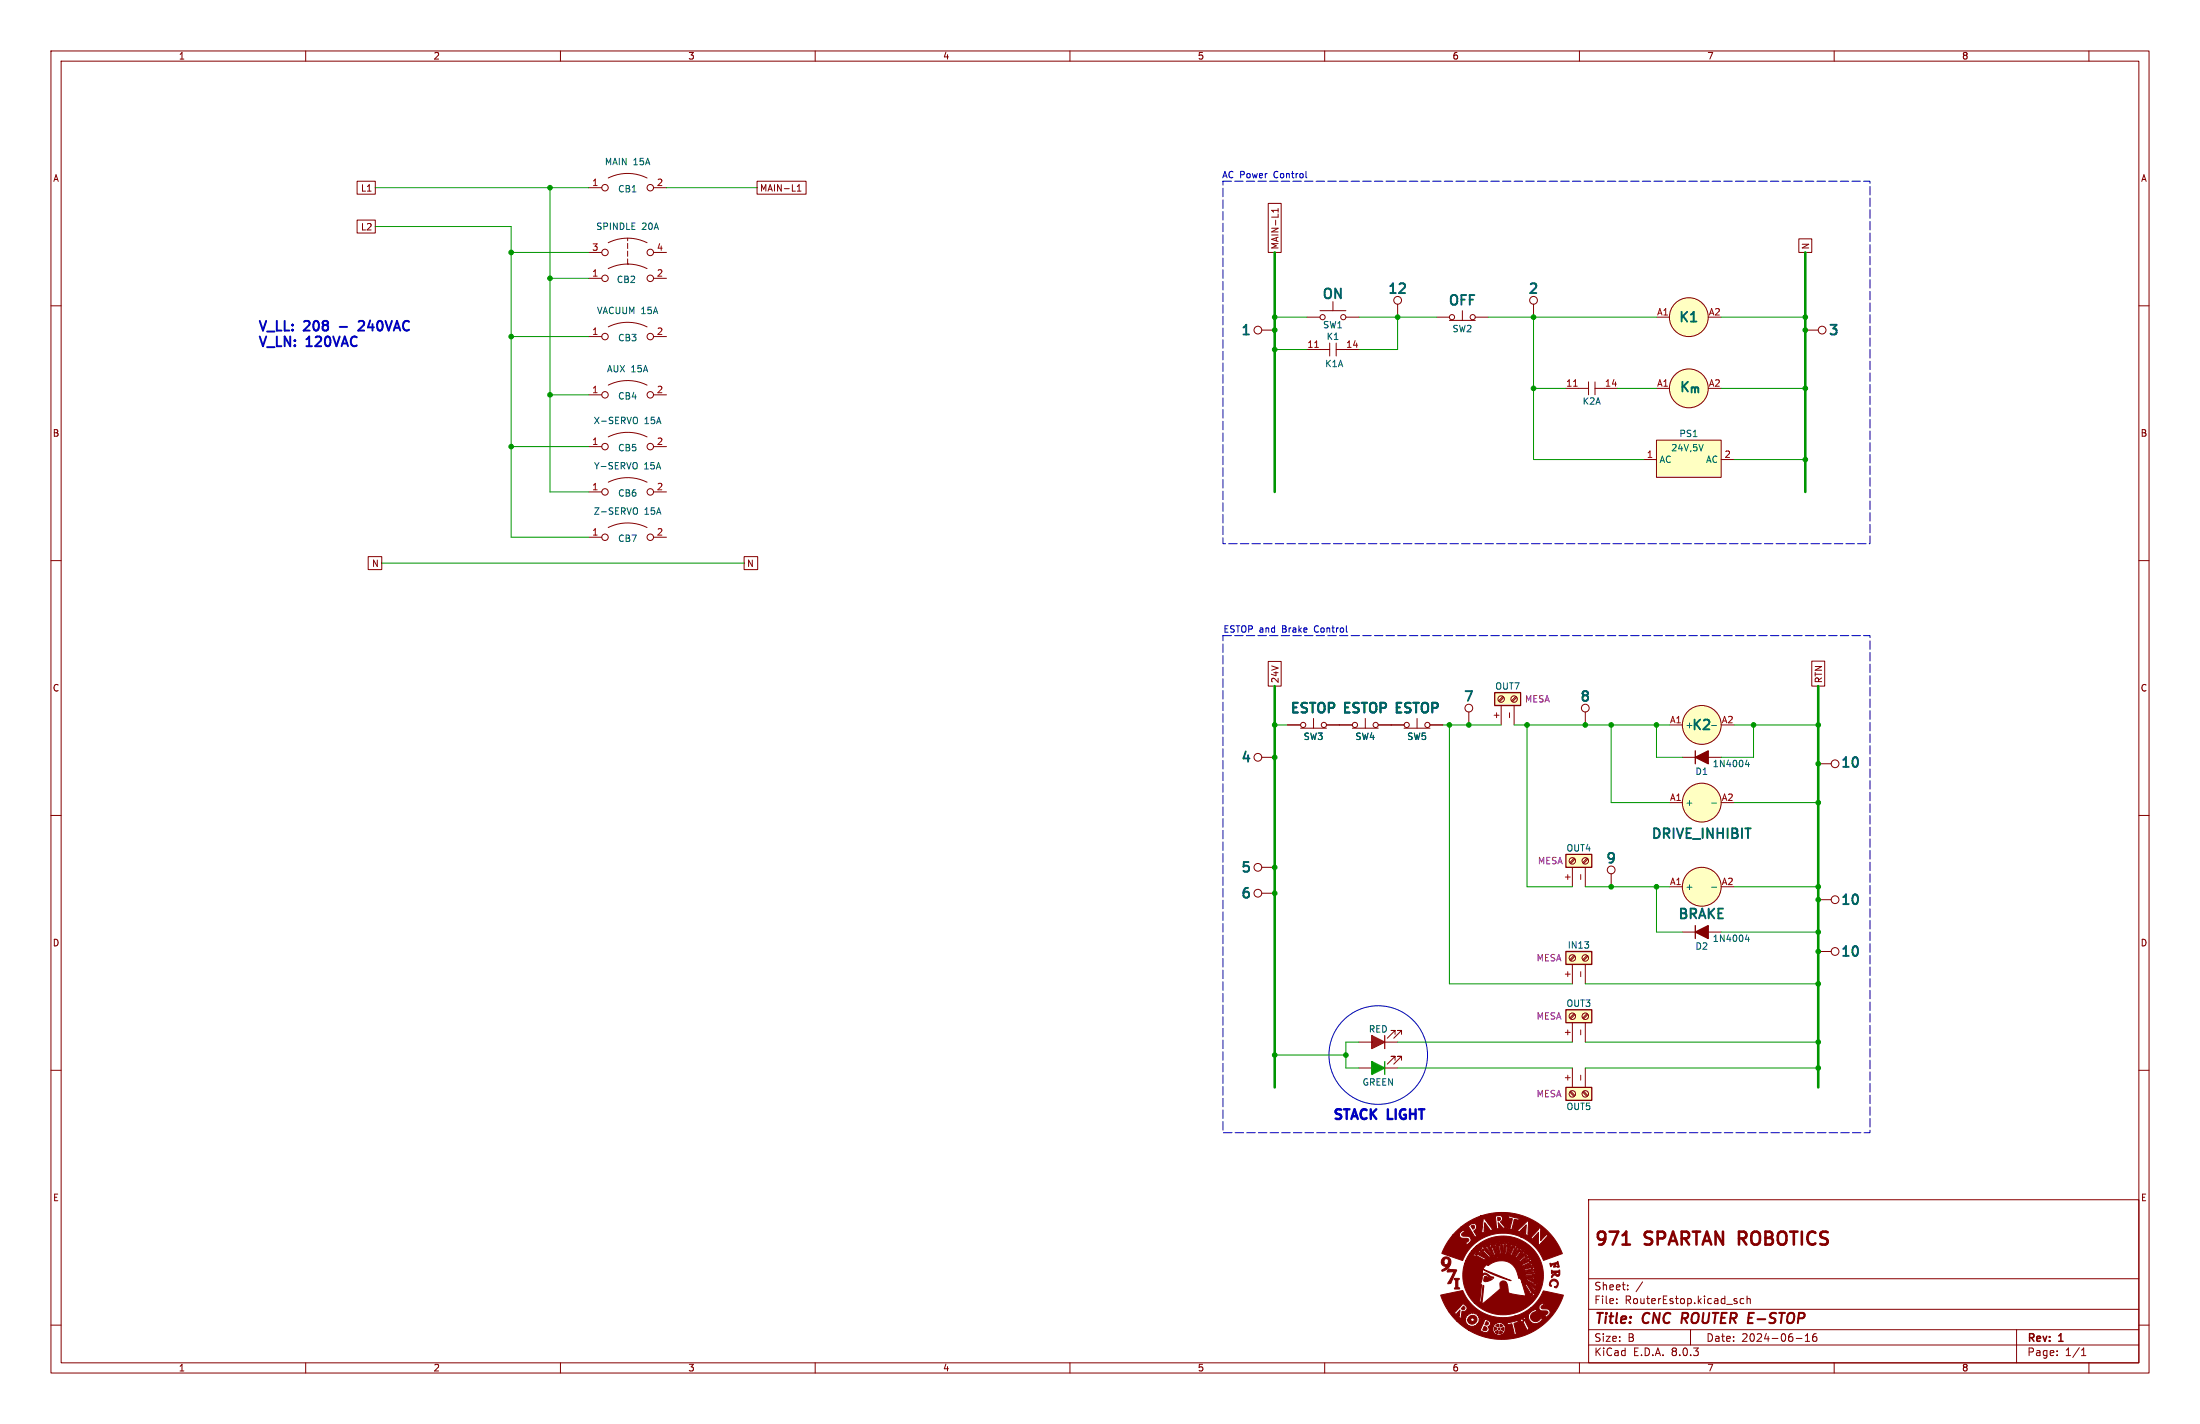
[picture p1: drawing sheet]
<svg xmlns="http://www.w3.org/2000/svg" width="432mm" height="279mm" viewBox="0 0 432 279" stroke-linecap="round" stroke-linejoin="round" font-family="sans-serif">
<g fill="none" stroke="#840000" stroke-width=".2">
<path d="M10 10h411.8v259.4h-411.8zM12 12h407.8v255.4h-407.8zM60 10v2M110 10v2M160 10v2M210 10v2M260 10v2M310 10v2M360 10v2M410 10v2M10 60h2M115.6 54.6h2.5"/>
<path d="M115.6 49.5h2.5M119.4 52.7a8.5 8.5 0 0 1 7.6 0M119.4 47.6a8.5 8.5 0 0 1 7.6 0M123.2 51.8h.1M123.2 46.7v.5M123.2 47.8v1M123.2 49.3v1M123.2 50.8v1M128.3 54.6h2.5M128.3 49.5h2.5M419.8 60h2M115.6 77.5h2.5"/>
<path d="M119.4 75.6a8.5 8.5 0 0 1 7.6 0M128.3 77.5h2.5M281.9 62.2h2.6M284.5 62.9h5.1M287 61v1.9M289.6 62.2h2.5M10 110h2M419.8 110h2M10 160h2M330.2 148.6h7.6M419.8 160h2M247.6 170.2h2.6"/>
<path d="M247.6 175.3h2.6M10 210h2M419.8 210h2M311.8 235.4h108v32h-108zM10 260h2M311.8 256.9h108M311.8 250.9h108M317.3 255.6v.2M317.3 254.9v.1M319.5 252.9v.2M319.5 252.2v.1M322.4 251.5l-1.3 1.9"/>
<path d="M340.9 255.4v.3M342.3 254.9l-.5-.1-.3 .3 .2 .6h.6M342.9 254.9l.2-.1 .4 .1v.9M342.9 254.3v1.5M419.8 260h2M60 267.4v2M110 267.4v2M160 267.4v2M210 267.4v2M260 267.4v2M310 267.4v2M311.8 263.9h108"/>
<path d="M311.8 260.9h108M331.8 260.9v3M352.5 262.6h1.2M354.3 263.2h.9M354.3 262.1l.5-.4v1.5M356.5 261.7a.59 .59 0 0 0-.7 .6v.6l.1 .2 .4 .1 .2-.2 .1-.5-.1-.2h-.5l-.2 .2M360 267.4v2M395.8 260.9v6.5M403.8 265.8v.2M403.8 265.1v.1M408.5 266h.9M408.5 264.9l.5-.4v1.5"/>
<path d="M410 267.4v2"/>
<circle cx="118.7" cy="49.5" r=".63"/>
<circle cx="118.7" cy="54.6" r=".63"/>
<circle cx="127.6" cy="54.6" r=".63"/>
<circle cx="127.6" cy="49.5" r=".63"/>
<circle cx="118.7" cy="77.5" r=".63"/>
<circle cx="127.6" cy="77.5" r=".63"/>
<circle cx="285" cy="62.2" r=".51"/>
<circle cx="289.1" cy="62.2" r=".51"/>
<circle cx="246.9" cy="170.2" r=".76"/>
<circle cx="246.9" cy="175.3" r=".76"/>
</g>
<path d="M330.3 257.6l-.3 2" fill="none" stroke="#840000" stroke-width=".4"/>
<path d="M318.5 244.2h1.4" fill="none" stroke="#840000" stroke-width=".51"/>
<g fill="#840000" stroke="#840000" stroke-width=".2">
<path d="M282.8 254.1l4.3-.9a8.5 8.5 0 0 0 10 5.1h2.9l.1 .6 .4 .7h.3a1.43 1.43 0 0 0 1.9-.8l-.2-.3-.4 .5a.98 .98 0 0 1-1.6-.3 .98 .98 0 0 1 1-1.3l.1 .1 .2-.1-.1-.1a.43 .43 0 0 0-.4-.4 .43 .43 0 0 0-.4 .3l-.8 .6-.1 .5h-2.9h.1a8.5 8.5 0 0 0 3.3-1.8h1.5l.3 .6 .9 .1a.42 .42 0 0 1 .6 .2 .42 .42 0 0 1-.5 .5l-.2 .1 .4 .5 .2-.3a.73 .73 0 0 0 .4-1.1l-.4-.3h-1.1a.39 .39 0 0 1 0-.5 .39 .39 0 0 1 .5-.2l-.4-.5-.5 .5-.2 .4h-1.5a13.2 13.2 0 0 0 2.5-3.2l3.8 .8a12.7 12.7 0 0 1-18.6 6.9h2.1l1.4 .5 .3-.1 .3-.7h.6l.1 .1-.1 .1 .2 .3-.1 .1h.1l.1 .3h.1v.2l.1-.1 .1 .2 .1-.1v.2l.1-.1 .3 .2 .1-.1 .3 .1 .1-.1h.1v-.1l.2 .1v-.2l.1 .1v-.2l.2 .1v-.2h.2l-.1-.1 .3-.2-.1-.1 .1-.1v-.3l.1-.1-.1-.1h.1l-.2-.2 .1-.2-.1-.1-.1-.3-.2 .1 .1-.2h-.3l-.1-.2-.1 .1-.1-.2h1.2l.2 .6 .7-.3 .4 1.6a.22 .22 0 0 1 .1 .3 .22 .22 0 0 1-.2 .1l.2 .2 .6-.2 .1-.2a.4 .4 0 0 1-.5-.5l-.1-.7a.41 .41 0 0 1-.1-.6 .41 .41 0 0 1 .6-.1h.2l-.1-.5h.5l.5 .3 .7 1.3a.21 .21 0 0 0 .2 .3 .21 .21 0 0 0 .2-.3l-.3-.8a1.17 1.17 0 0 1-.2-1.3h-.1a.22 .22 0 0 0-.3-.2 .22 .22 0 0 0-.1 .4l-.3 .1v-.4l-.3 .6-.6-.1-.1 .1-1.6 .4h-2.3v.1l-.1-.1v.2l-.4 .1-.1 .3-.1-.1-.2 .7h-.6v-.2l-.3-.2a.69 .69 0 0 0 .5-.8 .69 .69 0 0 0-.7-.6l-.5-.1 .1 .3-.2 .5-.6 1.3-.2-.1-.1 .2h-2.1l-2.2-1.8 1.7 .1 .1 .3-.2 .2h.4v.4l.2-.1 .4 .1v.2l.4-.2 .2 .2 .1-.2 .2-.1 .3 .1a.36 .36 0 0 1 .4-.5l-.1-.2 .4-.3a.28 .28 0 0 1-.2-.2 .28 .28 0 0 1 .2-.3 .28 .28 0 0 1-.3-.2 .28 .28 0 0 1 .2-.3 .31 .31 0 0 1-.4-.1 .31 .31 0 0 1-.1-.4h-.1a.28 .28 0 0 1-.3 .1 .28 .28 0 0 1-.1-.3 .35 .35 0 0 1-.4 .2 .35 .35 0 0 1-.3-.2 .3 .3 0 0 1-.2 .3 .3 .3 0 0 1-.3-.1v.2l-.2 .2h-.3a.31 .31 0 0 1 .1 .4 .31 .31 0 0 1-.4 .1 .3 .3 0 0 1 .3 .3 .3 .3 0 0 1-.3 .3h-1.4l-1.6-1.8h.9l.6 .6v-.3l.7-.7-.2 1.2a.47 .47 0 0 0 .4 .6h.1l-.1-.3 .1-.8a.3 .3 0 0 1 0-.4 .3 .3 0 0 1 .5 0h.1a.71 .71 0 0 0 .4-.8 .71 .71 0 0 0-.5-.6l-.4-.2v.2l-1.4 1.6-1.2-.1a11.3 11.3 0 0 1-1.6-3.3z"/>
<path d="M289.3 244.9l.4-.3h1.8l1.3 1.8 .2-.1 3.6 .1 .8-1.5a.41 .41 0 0 0 .3-.3 .41 .41 0 0 0-.1-.4l-.1 .3h-.2v-.3l-.3 .3v.5l-.6 1.3h-3.4l-1.1-2h.4l.4 .5 .6 1.5h2.8l.8-2-.1-.3a.16 .16 0 0 1 0 .2 .16 .16 0 0 1-.2 0 .16 .16 0 0 1 0-.2l-.7 2.2h-2.4l-.5-1.3 .1-.6-.3-.3h.4l.2 .4 .5 1.8 .2-.1-.4-1.9h.3l.2 .5 .2 1.4 1.2 .1 .3-1.5 .2-.4-.1-.5-.1 .3-.2-.1 .1-.3a.53 .53 0 0 0-.2 .9l-.2 1.5h-.8l-.2-1.6 .2-.5a.77 .77 0 0 1 .3 1v.8a.16 .16 0 0 0 0 .3 .16 .16 0 0 0 .2 0 .16 .16 0 0 0 0-.3l.1-2a.17 .17 0 0 1-.2 .2 .17 .17 0 0 1-.1-.3l-.1 .3h-.2l-.3-.4 .1 .3-.2 .1-.2-.2v.4h-.3l-.2-.4v.3l-.2-.2-.5 .1-.1 .3h-.1l-.1-.3-.2 .3h-.5a.18 .18 0 0 1 0 .3 .18 .18 0 0 1-.2 0 .18 .18 0 0 1-.1-.2v.2h-1.8a7.8 7.8 0 0 1 10.7-.1 7.8 7.8 0 0 1 .7 10.7 8.1 8.1 0 0 1-11.7 .4l1 .1 .3-.3 .4-3.2 .1 .1-.3 3.6 3.2-2.7a.76 .76 0 0 0 .3-1.1 .74 .74 0 0 1 .7-.8 .74 .74 0 0 1 .8 .8v.2a1.8 1.8 0 0 0 .3 1.4l3.3 .6-.7-2.3h.5l1 1.7 .1 .6 .4 .3v-.4h.2l.1 .3a.55 .55 0 0 0 .1-.6 .55 .55 0 0 0-.6-.3l-1-1.7-.8 .1-.1-.5h.6l.4 .2 1.5 1.6h.2l-.2-.2 .1-.1 .2 .1v-.2l-.6-.3-1.3-1.3h-.2l.2 .1-.1 .2-.8-.1-.2-.5h.9l.6 .4a2.36 2.36 0 0 1 1.3 .9l.4-.1-.3-.1 .1-.2 .3 .1-.3-.4h-.5l-1.5-.8-.1 .2h-.9v-.2h-.4l-.1-.2a3.5 3.5 0 0 0-2.2-3 3.5 3.5 0 0 0-3.7 .7l-.4-.2-.7 .9 5.6 2.3-3.2-1.1-2.4-1.2v1a1.03 1.03 0 0 1 1.5 .4l.7 .2v.2l-.6-.1-1.1-.7-.5 .2-.1 .7-.3 1.1 .2 .1-.4 3.5h-1a7.6 7.6 0 0 1-2-7.6l4.6 .1a4 4 0 0 1 5.2 .1 4.8 4.8 0 0 1 1.1 2.4l-.1-.6h.4l.1 .4 .1-.1a.35 .35 0 0 0-.1-.4 .35 .35 0 0 0-.5 0 .43 .43 0 0 1 0-.7h.2l.1 .3h.1a.36 .36 0 0 0-.1-.5 .36 .36 0 0 0-.5 .2l-.2-.3a.25 .25 0 0 1 0-.5 .25 .25 0 0 1 .3 .3h.2l-.2-.5-.6 .2-.1-.1a.31 .31 0 0 1-.3-.3 .31 .31 0 0 1 .3-.3l.2 .2h.2l-.4-.4-.4 .4-.2-.2a.34 .34 0 0 1-.4-.2 .34 .34 0 0 1 .1-.4l.5 .2a.42 .42 0 0 0-.6-.4 .36 .36 0 0 1-.1 .4 .36 .36 0 0 1-.5 0 .3 .3 0 0 1-.3-.2 .3 .3 0 0 1 0-.3h.5l-.7-.2v.5h-.9a.18 .18 0 0 1-.1-.3 .18 .18 0 0 1 .3-.1h.2l-.3-.1a.28 .28 0 0 0-.4 .1 .28 .28 0 0 0 .1 .4l-1 .2-.1-.3 .5-.2h-.3a.25 .25 0 0 0-.3 .2 .25 .25 0 0 0 .1 .3l-.5 .3a.28 .28 0 0 1-.2 .1 .28 .28 0 0 1-.3-.2l.4-.3-.3 .1a.28 .28 0 0 0-.2 .3 .28 .28 0 0 0 .2 .2l-.2 .2h-4.6l.3-.6h3.8a.37 .37 0 0 0 .5 .4l-.3-.4 .5-.3a.23 .23 0 0 1 .4-.1 .23 .23 0 0 1 0 .3l-.3 .2 .3-.1a.3 .3 0 0 0 .3-.2 .3 .3 0 0 0-.2-.3l.6-.2a.29 .29 0 0 1 .4-.1 .29 .29 0 0 1 .1 .3l-.5 .2 .4-.1a.3 .3 0 0 0 .3-.1 .3 .3 0 0 0-.1-.4h1.1v.4h-.5h.7v-.5l1 .3a.3 .3 0 0 1-.1 .3 .3 .3 0 0 1-.4 0h-.1l.6 .2 .2-.5 .5 .2a.29 .29 0 0 1 .3 .3 .29 .29 0 0 1-.2 .3l-.4-.1a.41 .41 0 0 0 .4 .3 .41 .41 0 0 0 .4-.4l.6 .6-.4 .2-.3-.1a.37 .37 0 0 0 .3 .3 .37 .37 0 0 0 .4-.2h.1l.4 .7-.4 .1-.2-.3h-.1l.2 .4a.38 .38 0 0 1 .4-.1 .38 .38 0 0 1 .3 .3v.2a.22 .22 0 0 1 0 .3 .22 .22 0 0 1-.3-.1l-.2-.2a.35 .35 0 0 0 .1 .4 .35 .35 0 0 0 .5-.1l.2 .8h-.5v-.4v.5l.8-.1v.1l1.9 .5 .3-.1a.17 .17 0 0 1-.3-.1 .17 .17 0 0 1 .2-.2l-2.3-.2-.1-.5h.3v.2h1.3l.5 .2 .3-.1-.2-.2 .1-.1 .2 .1-.3-.3-.5 .2h-1.7l-.1-.4h.3l.1 .2 2.1-.2-.2-.2 .3-.1-.3-.2-.5 .2-1.8 .3-.1-.5h.3v.2l1.6-.3a.43 .43 0 0 0 .4 .1 .43 .43 0 0 0 .3-.4 .18 .18 0 0 1-.2 .1 .18 .18 0 0 1-.2-.1l.3-.2-.5-.1-.4 .3-1.1 .3a.48 .48 0 0 1-.7-.3h.3l.1 .2 1.5-.6a.4 .4 0 0 0 .6-.3l-.2 .1-.1-.1 .1-.2h-.1l-1.9 .9h-.3l-.3-.5h.3l.2 .2 1.2-.6h.6l.3-.3h-.4v-.2h.3a.54 .54 0 0 0-.8 .3l-1.4 .6h-.3l-.2-.4h.3l.1 .2 1.8-1.1a.16 .16 0 0 1-.2-.1 .16 .16 0 0 1 .2-.2h-.3l-1.6 1.2h-.3l-.4-.4h.4l.1 .2 1.3-1a.44 .44 0 0 0 .4-.1 .44 .44 0 0 0 .1-.5l-.2 .3-.1-.1 .1-.3-.4 .2-.2 .4-1.1 .9h-.4l-.4-.3 .6 .1 1.5-1.4v-.3l-.2 .2v-.3l-.1 .1-1.4 1.6h-.4l-.5-.3h.5l.2 .1 .8-1.1 .5-.2 .1-.4-.3 .1-.1-.1 .2-.2a.52 .52 0 0 0-.5 .6l-.9 1.2h-.5l-.7-.3 1 .1 1.1-1.8a.16 .16 0 0 1-.3 0 .16 .16 0 0 1 .2-.2l-.3 .1-.1 .5-.8 1.3h-.8a5.8 5.8 0 0 0-4.6 .9h-3.8l.7-1.4h.7l.3 .4a1.47 1.47 0 0 1 1.3 .5l.6 .3 .4-.2-.4-.2a2.27 2.27 0 0 1-1.4-1l-.6-.1 .2 .3-.2 .1-.2-.2-.7 .1 .4-.6h1.1l1.9 1.5 .2-.1-1.7-1.6h-.3l.2 .1v.2l-1.4-.1 .4-.4h1.3l.2 .4 .5 .2 1.1 1.1 .3-.2-1.2-1.2a.55 .55 0 0 0-.2-.5 .55 .55 0 0 0-.6-.1 .22 .22 0 0 1 .3 .1 .22 .22 0 0 1-.1 .3l-.3-.2z"/>
<path d="M285.4 250.8h.1a.79 .79 0 0 1 .9 .2 .61 .61 0 0 0-.3 .8v.2a.51 .51 0 0 0 .4 .8l-.1 .1h-.7a.2 .2 0 0 1-.2-.1 .2 .2 0 0 1 .2-.3v-.8a.45 .45 0 0 0-.3-.7z"/>
<path d="M304.4 251.3a.87 .87 0 0 1 1.3 .1 .87 .87 0 0 1-.4 1.3l-.2-.2a.66 .66 0 0 0 .5-.9 .66 .66 0 0 0-1-.2 .66 .66 0 0 0-.1 1l-.4-.3z"/>
<path d="M284.3 249l1.2 .1a.25 .25 0 0 1 .4 .1 .25 .25 0 0 1-.1 .3l-.8 1.7a.65 .65 0 0 1-.8 .7l1.2-2.4-1 .1a.25 .25 0 0 1-.4-.1 .25 .25 0 0 1 .2-.4z"/>
<path d="M304.5 249.3l1.2 .1 .4-.2a.93 .93 0 0 1-.4 1.2h-.2a.36 .36 0 0 0-.3-.3 .36 .36 0 0 0-.3 .2l-.3 .4a.77 .77 0 0 1 .6-1h-.4l-.2 .2-.1-.2h.9a.32 .32 0 0 0 .2 .4 .32 .32 0 0 0 .3-.4h-1.4z"/>
<path d="M283.1 246.9a1.01 1.01 0 0 1 1.4 0 1.01 1.01 0 0 1 .1 1.4 1.54 1.54 0 0 1-1.6 1.1v-.2l1-.7a.86 .86 0 0 1-1.1-.8h.5a.46 .46 0 0 0 .6 .4 .46 .46 0 0 0 .3-.6 .45 .45 0 0 0-.5-.5 .45 .45 0 0 0-.4 .6v.1h-.5z"/>
<path d="M304.2 247.9h.5a1.07 1.07 0 0 0 1-.4l.3 .8a.23 .23 0 0 1 0 .3 .23 .23 0 0 1-.3 0v-.1a.31 .31 0 0 0 0-.5 .31 .31 0 0 0-.5 .1l.3 .4-.5 .1-.1-.1a.19 .19 0 0 0 .1-.3 .19 .19 0 0 0-.3 0l-.3 .3z"/>
<path d="M285.8 241.6l.9-.8h1.2a.81 .81 0 0 1 .8 .7l.4 .6a.52 .52 0 0 1 .1 .7l.9-.4-.1-.1-.2 .1-.4-.6h1.3v.1l.8-.2-.2-.1v-.8h.2a.16 .16 0 0 0 .2 .1 .16 .16 0 0 0 .1-.3 .16 .16 0 0 0-.3 0v.2h-.2l.1-.9 .7 .9a.39 .39 0 0 1 .2 .7h5.4l.8 .2a.52 .52 0 0 1 .3-.7h.3v.2a.16 .16 0 0 0 .2 0 .16 .16 0 0 0 0-.2 .16 .16 0 0 0-.2 0h-.3l.8-.7-.1 1.7-.3 .1 .8 .4-.1-.4 .1-1.7a.7 .7 0 0 0-.2-.9l-2.1 2h-5.4l.6-.2h4h-4l.2-.1v-.1h-.3l-1.4-1.9a.21 .21 0 0 0-.3-.2 .21 .21 0 0 0 0 .4l-.3 2.3-1.4 .1a.22 .22 0 0 1-.1-.3 .22 .22 0 0 1 .2-.2l.3-.3v-.4a.71 .71 0 0 0-.6-.6 .71 .71 0 0 0-.7 .4l-.6 .4h-1.2l.4-.3a12.6 12.6 0 0 1 3.5-1.9h2.7v.2h.2l.2 2.1-.2 .2 .9-.1-.2-.1-.2-1 .8 .8a.37 .37 0 0 0 .6 .2l.2-.1-.3-.1-.8-.9 .4-.5v-.3l1.8 .1a.93 .93 0 0 1-.1 1l-.1 .5a.24 .24 0 0 1-.1 .3 .24 .24 0 0 1-.3 0l.3 .2a.45 .45 0 0 0 .6 0 .27 .27 0 0 1-.2-.2 .27 .27 0 0 1 .1-.3l.3-1.4 .7 .2-.1 .1a.39 .39 0 0 0 .4-.5h-.2l-1.6-.3a.16 .16 0 0 0-.2-.2 .16 .16 0 0 0-.1 .2l-.1 .3h-1.1a.9 .9 0 0 0-1.3-.4h-3a12.7 12.7 0 0 1 16 7.4l-3.7 1.3a8.4 8.4 0 0 0-4.5-4.6h1.9l.7 .5-.1-.2 1.1-1.2-.1 2.5h.2l1.4-1.5a.2 .2 0 0 1 .2-.2 .2 .2 0 0 1 .2 .1h.1l-.6-.7-.2 .1 .2 .3-1 1v-2.1a.47 .47 0 0 0-.6-.5l.2 .4-1.4 1.5-.2-.1-.1 .1h-1.9a8.7 8.7 0 0 0-11.4 4.6l-4-1.4a12.3 12.3 0 0 1 2.2-3.6h1.2l.4 .6 .8 .1a.42 .42 0 0 1 .7 .3 .42 .42 0 0 1-.7 .4l.3 .6 .3-.3a.85 .85 0 0 0 .5-1l-.4-.4h-.4a.76 .76 0 0 1-1-.4 .44 .44 0 0 1 .6-.4l-.4-.5-.6 .6-.1 .4h-1.2z"/>
<path d="M293.5 261.3l.4-.3 .2 .1v.3a.22 .22 0 0 1-.1 .3 .22 .22 0 0 1-.3-.1z"/>
<path d="M294.4 261.2l.1-.1 .5 .3a.47 .47 0 0 1-.7 .2z"/>
<path d="M294.7 260.6l.5-.2a.37 .37 0 0 1-.2 .7l-.3-.3z"/>
<path d="M293.4 260.3l.1 .1a.34 .34 0 0 1 .2 .4 .34 .34 0 0 1-.4 .2z"/>
<path d="M294.4 259.8l.6 .3-.2 .1a.25 .25 0 0 1-.3 .1 .25 .25 0 0 1-.1-.3z"/>
<path d="M293.6 260.1l.5-.3v.5h-.1z"/>
<path d="M291.3 260.2l.5 .3a.41 .41 0 0 1-.1 .6 .41 .41 0 0 1-.6-.1z"/>
<path d="M291.7 259.3a.37 .37 0 0 1 .4 .5 .37 .37 0 0 1-.6 .1z"/>
<path d="M299 259l.3-.1v.2l-.3 .1 .2-.3-.2 .3z"/>
<path d="M288.3 258.4a.9 .9 0 0 1 1.3-.1 .9 .9 0 0 1 .1 1.3 .9 .9 0 0 1-1.3 0l-.3-.6h.5l.4 .3 .3-.1v-.4a.37 .37 0 0 0-.4-.2 .37 .37 0 0 0-.3 .4h-.5z"/>
<path d="M287.2 256.3l.3 .3v.2a.4 .4 0 0 1-.7 0z"/>
<path d="M291.4 250.5h.3l1.2 .5-.1 .1a1.82 1.82 0 0 1-1.5 .3l-.1-.1z"/>
<path d="M300.5 253.9h.2v.2h-.2v-.2l.2 .1z"/>
<path d="M301.1 251.7h.2v.2h-.2l.2-.1z"/>
<path d="M300.8 250.1h.2v.1h-.2h.2z"/>
<path d="M300.7 248.7l.1-.1 .1 .2-.2 .1 .2-.2-.2 .1 .1-.1-.2 .1 .2-.2z"/>
<path d="M300.2 247.5h.2v.2h-.2l.2-.1h-.2h.2z"/>
<path d="M299.4 246.3h.2l-.1 .2h-.1l.2-.2-.2 .1 .1-.1-.1 .1z"/>
<path d="M289.7 246l.2 .2-.2-.2 .2 .2-.2-.2h.1a.15 .15 0 0 1 .2 .1 .15 .15 0 0 1-.2 .2 .15 .15 0 0 1-.1-.2l.1 .1z"/>
<path d="M298.3 245.5l.2-.1 .1 .2h-.2l.1-.1-.1 .1 .1-.1z"/>
<path d="M290.9 245.1l.3 .1-.1 .2-.2-.1 .2 .1-.2-.2 .2 .1-.2-.1 .2 .1z"/>
<path d="M297.1 244.6h.2v.2h-.2l.2-.1-.1-.1-.1 .2z"/>
<path d="M292.8 244.5h.1v.2h-.1l.1-.1-.1-.1-.1 .2z"/>
<path d="M295.8 244.3h.1v.2h-.1l.1-.2-.1 .2 .1-.2-.2 .1z"/>
<path d="M294.1 244.2l.2 .2-.2-.2 .2 .2-.1-.2h.1l.1 .2h-.2z"/>
<path d="M288.7 240.6a.37 .37 0 0 1 .7 0 .37 .37 0 0 1-.4 .5z"/>
<path d="M293.9 238.9a.36 .36 0 0 1 .6 .2 .36 .36 0 0 1-.4 .4z"/>
<circle cx="294.2" cy="260.7" r=".2"/>
<circle cx="299.5" cy="252" r=".1"/>
<circle cx="299.5" cy="251" r=".08"/>
</g>
<path d="M332.7 147.3v2.6" fill="none" stroke="#840000" stroke-width=".25"/>
<path d="M332.7 148.6l2.6-1.3v2.6z" fill="#840000" stroke="#840000" stroke-width=".25"/>
<path d="M342.9 149.1l-.3 .9h.8M343.2 149.6v.8" fill="none" stroke="#006464" stroke-width=".2"/>
<path d="M307.3 167.6h5.1v2.6h-5.1z" fill="#ffffc2"/>
<path d="M307.3 167.6h5.1v2.6h-5.1z" fill="none" stroke="#840000" stroke-width=".25"/>
<g fill="none" stroke="#840000" stroke-width=".2">
<path d="M115.6 36.8h2.5M119.4 34.9a8.5 8.5 0 0 1 7.6 0M128.3 36.8h2.5M325.1 76.2h2.6M354.3 64.8h2.6M308.6 170.2v3.8M308.9 168.4l-.8 .9M309.1 168.6l-.8 .8M311.1 170.2v3.8M311.5 168.4l-.9 .9M311.7 168.6l-.9 .8"/>
<circle cx="118.7" cy="36.8" r=".63"/>
<circle cx="127.6" cy="36.8" r=".63"/>
<circle cx="331.5" cy="76.2" r="3.8"/>
<circle cx="357.6" cy="64.8" r=".76"/>
<circle cx="308.6" cy="168.9" r=".63"/>
<circle cx="311.1" cy="168.9" r=".63"/>
</g>
<path d="M310.2 171.6v1" fill="none" stroke="#a90000" stroke-width=".2"/>
<circle cx="331.5" cy="76.2" r="3.8" fill="#ffffc2" stroke="#ffffc2" stroke-width=".2"/>
<path d="M325.1 86.4h12.7v7.3h-12.7z" fill="#ffffc2"/>
<g fill="none" stroke="#840000" stroke-width=".2">
<path d="M261.6 59.2v1.8M274.3 59.7v2.5M301 59.7v2.5M247.6 64.8h2.6M256.5 62.2h2.6M256.5 68.6h4.5M259.1 61h5.1M261 67.3v2.6M262.3 68.6h4.4M262.3 67.3v2.6M264.2 62.2h2.5M307.3 76.2h4.5"/>
<path d="M311.8 74.9v2.6M313.1 76.2h4.4M313.1 74.9v2.6M325.1 62.2h2.6M115.6 87.6h2.5M119.4 85.7a8.5 8.5 0 0 1 7.6 0M128.3 87.6h2.5M322.6 90.2h2.5M325.1 86.4h12.7v7.3h-12.7zM337.8 90.2h2.6M311.1 139.7v2.5M327.7 142.2h2.5"/>
<circle cx="274.3" cy="58.9" r=".76"/>
<circle cx="301" cy="58.9" r=".76"/>
<circle cx="246.9" cy="64.8" r=".76"/>
<circle cx="259.6" cy="62.2" r=".51"/>
<circle cx="263.7" cy="62.2" r=".51"/>
<circle cx="331.5" cy="62.2" r="3.8"/>
<circle cx="118.7" cy="87.6" r=".63"/>
<circle cx="127.6" cy="87.6" r=".63"/>
<circle cx="311.2" cy="138.9" r=".76"/>
<circle cx="334" cy="142.2" r="3.8"/>
</g>
<path d="M124.9 81.9a.9 .9 0 0 1 0 1.2M334.3 87.2l-.4 1.3M335.9 142.3h1" fill="none" stroke="#006464" stroke-width=".2"/>
<g fill="#ffffc2" stroke="#ffffc2" stroke-width=".2">
<circle cx="334" cy="142.2" r="3.8"/>
<circle cx="331.5" cy="62.2" r="3.8"/>
</g>
<path d="M258.1 68.2h.7M308.9 75.8h.7" fill="none" stroke="#a90000" stroke-width=".2"/>
<path d="M293.4 135.9h5v2.5h-5z" fill="#ffffc2"/>
<path d="M293.4 135.9h5v2.5h-5z" fill="none" stroke="#840000" stroke-width=".25"/>
<g fill="none" stroke="#840000" stroke-width=".2">
<path d="M294.6 138.4v3.8M295 136.7l-.9 .8M295.1 136.8l-.8 .9M297.2 138.4v3.8M297.5 136.7l-.8 .8M297.7 136.8l-.9 .9M247.6 148.6h2.6M252.7 142.2h2.6M255.3 142.9h5M257.8 141v1.9M260.3 142.2h5.1M265.4 142.9h5.1"/>
<path d="M268 141v1.9M270.5 142.2h5.1M275.6 142.9h5.1M278.1 141v1.9M280.7 142.2h2.5M356.9 149.9h2.5"/>
<circle cx="294.6" cy="137.2" r=".63"/>
<circle cx="297.2" cy="137.2" r=".63"/>
<circle cx="246.9" cy="148.6" r=".76"/>
<circle cx="255.8" cy="142.2" r=".51"/>
<circle cx="259.8" cy="142.2" r=".51"/>
<circle cx="265.9" cy="142.2" r=".51"/>
<circle cx="270" cy="142.2" r=".51"/>
<circle cx="276.1" cy="142.2" r=".51"/>
<circle cx="280.2" cy="142.2" r=".51"/>
<circle cx="360.2" cy="149.9" r=".76"/>
</g>
<path d="M296.3 139.9v.9" fill="none" stroke="#a90000" stroke-width=".2"/>
<path d="M307.3 198.1h5.1v2.6h-5.1z" fill="#ffffc2"/>
<path d="M307.3 198.1h5.1v2.6h-5.1z" fill="none" stroke="#840000" stroke-width=".25"/>
<g fill="none" stroke="#840000" stroke-width=".2">
<path d="M115.6 66h2.5M119.4 64.1a8.5 8.5 0 0 1 7.6 0M128.3 66h2.5M356.9 176.5h2.5M308.9 198.9l-.8 .8M309.1 199.1l-.8 .8M311.5 198.9l-.9 .8M311.7 199.1l-.9 .8M356.9 186.7h2.5M308.6 200.7v3.8M311.1 200.7v3.8"/>
<circle cx="118.7" cy="66" r=".63"/>
<circle cx="127.6" cy="66" r=".63"/>
<circle cx="360.2" cy="176.5" r=".76"/>
<circle cx="308.6" cy="199.4" r=".63"/>
<circle cx="311.1" cy="199.4" r=".63"/>
<circle cx="360.2" cy="186.7" r=".76"/>
</g>
<path d="M310.2 202.1v.9" fill="none" stroke="#a90000" stroke-width=".2"/>
<path d="M307.3 213.4h5.1v2.5h-5.1z" fill="#ffffc2"/>
<path d="M307.3 213.4h5.1v2.5h-5.1z" fill="none" stroke="#840000" stroke-width=".25"/>
<g fill="none" stroke="#840000" stroke-width=".2">
<path d="M308.1 214.3l.8 .8M308.3 214.1l.8 .9M308.6 209.6v3.8M310.6 214.3l.9 .8M310.8 214.1l.9 .9M311.1 209.6v3.8"/>
<circle cx="308.6" cy="214.6" r=".63"/>
<circle cx="311.1" cy="214.6" r=".63"/>
</g>
<path d="M310.2 211v.9" fill="none" stroke="#a90000" stroke-width=".2"/>
<path d="M307.3 186.7h5.1v2.5h-5.1z" fill="#ffffc2"/>
<path d="M307.3 186.7h5.1v2.5h-5.1z" fill="none" stroke="#840000" stroke-width=".25"/>
<g fill="none" stroke="#840000" stroke-width=".2">
<path d="M288.3 139.7v2.5M327.7 157.5h2.5M327.7 174h2.5M308.6 189.2v3.8M308.9 187.5l-.8 .8M309.1 187.6l-.8 .9M311.1 189.2v3.8M311.5 187.5l-.9 .8M311.7 187.6l-.9 .9"/>
<circle cx="288.3" cy="138.9" r=".76"/>
<circle cx="334" cy="157.5" r="3.8"/>
<circle cx="334" cy="174" r="3.8"/>
<circle cx="308.6" cy="188" r=".63"/>
<circle cx="311.1" cy="188" r=".63"/>
</g>
<path d="M310.2 190.7v.9" fill="none" stroke="#a90000" stroke-width=".2"/>
<g fill="#ffffc2" stroke="#ffffc2" stroke-width=".2">
<circle cx="334" cy="157.5" r="3.8"/>
<circle cx="334" cy="174" r="3.8"/>
</g>
<path d="M335.9 157.6h1M335.9 174.1h1" fill="none" stroke="#006464" stroke-width=".2"/>
<path d="M269.2 203.2l2.6 1.3-2.6 1.2z" fill="#c20000"/>
<g fill="none" stroke="#840000" stroke-width=".2">
<path d="M115.6 96.5h2.5M119.4 94.6a8.5 8.5 0 0 1 7.6 0M128.3 96.5h2.5M115.6 105.4h2.5M119.4 103.5a8.5 8.5 0 0 1 7.6 0M128.3 105.4h2.5M316.2 171.5v2.5M330.2 182.9h7.6M266.7 204.5h2.5M271.8 204.5h2.5M273.8 202.9v-.7h-.8h.8l-1.5 1.5M275.1 202.9v-.7h-.8h.8l-1.5 1.5"/>
<circle cx="118.7" cy="96.5" r=".63"/>
<circle cx="127.6" cy="96.5" r=".63"/>
<circle cx="118.7" cy="105.4" r=".63"/>
<circle cx="127.6" cy="105.4" r=".63"/>
<circle cx="316.2" cy="170.7" r=".76"/>
</g>
<path d="M269.2 203.2l2.6 1.3-2.6 1.2zM271.8 203.2v2.5" fill="none" stroke="#c20000" stroke-width=".25"/>
<path d="M124.8 99.6l.1 .1a.81 .81 0 0 1-.1 1.2M125 90.9v.9M342.9 183.4l-.3 .9h.8M343.2 183.9v.8" fill="none" stroke="#006464" stroke-width=".2"/>
<path d="M332.7 181.6v2.6" fill="none" stroke="#840000" stroke-width=".25"/>
<path d="M332.7 182.9l2.6-1.3v2.6z" fill="#840000" stroke="#840000" stroke-width=".25"/>
<path d="M269.2 208.3l2.6 1.3-2.6 1.2z" fill="#00c200"/>
<g fill="none" stroke="#840000" stroke-width=".2">
<path d="M70.1 35.6h3.6v2.5h-3.6zM148.6 35.6h9.6v2.5h-9.6zM156.5 37.5h.7M156.5 36.6l.3-.4v1.3M248.9 39.9h2.6v9.6h-2.6zM70.1 43.2h3.6v2.5h-3.6zM250.9 40.9v.7M250.9 41.3h-1.3l.4 .3M353.1 46.9h2.5v2.6h-2.5zM72.3 109.2h2.6v2.6h-2.6zM146 109.2h2.7v2.6h-2.7zM248.9 129.8h2.6v4.8h-2.6z"/>
<path d="M355.6 129.7h2.5v4.9h-2.5zM252.7 142.2h2.6M260.3 142.2h5.1M270.5 142.2h5.1M280.7 142.2h2.5M266.7 209.6h2.5M271.8 209.6h2.5M273.8 208v-.7h-.8h.8l-1.5 1.5M275.1 208v-.7h-.8h.8l-1.5 1.5"/>
</g>
<path d="M269.2 208.3l2.6 1.3-2.6 1.2zM271.8 208.3v2.5" fill="none" stroke="#00c200" stroke-width=".25"/>
<g fill="none" stroke="#0000c2" stroke-width=".2">
<path d="M256.3 33.6v1.1l.2 .2M264.3 124h.1"/>
<circle cx="270.5" cy="207" r="9.7"/>
</g>
<path d="M66.7 64.1h1.4M71.3 63h-.6l-.3 .1M71.4 63.8l-1.1 1.1h1.2" fill="none" stroke="#0000c2" stroke-width=".38"/>
<path d="M240 35.6h127v71.1h-127zM240 124.7h127v97.6h-127z" fill="none" stroke="#0000c2" stroke-width=".2" stroke-dasharray="1.7 .6"/>
<path d="M250.2 49.5v47M354.3 49.5v47M250.2 134.6v78.8M356.9 134.6v78.8" fill="none" stroke="#009600" stroke-width=".51"/>
<g fill="none" stroke="#009600" stroke-width=".2">
<path d="M73.7 36.8h41.9M107.9 36.8v59.7h7.7M130.8 36.8h17.8M73.7 44.5h26.6v60.9h15.3M100.3 49.5h15.3M107.9 54.6h7.7M100.3 66h15.3M107.9 77.5h7.7M250.2 62.2h6.3M250.2 68.6h6.3M266.7 62.2h15.2M274.3 62.2v6.4h-7.6"/>
<path d="M292.1 62.2h33M301 76.2h6.3M301 62.2v28h21.6M317.5 76.2h7.6M337.8 62.2h16.5M337.8 76.2h16.5M100.3 87.6h15.3M340.4 90.2h13.9M74.9 110.5h71.1M250.2 148.6v26.7M250.2 142.2h2.5M283.2 142.2h11.4"/>
<path d="M284.5 142.2v50.8h24.1M297.2 142.2h30.5M299.7 142.2v31.8h8.9M316.2 142.2v15.3h11.5M325.1 142.2v6.4h5.1M340.4 142.2h16.5M340.4 157.5h16.5M344.2 142.2v6.4h-6.4M311.1 174h16.6M325.1 174v8.9h5.1M340.4 174h16.5M311.1 193h45.8"/>
<path d="M337.8 182.9h19.1M250.2 207h14M266.7 204.5h-2.5v5.1h2.5M274.3 209.6h34.3M274.3 204.5h34.3M311.1 209.6h45.8M311.1 204.5h45.8"/>
</g>
<g fill="#009600" stroke="#009600" stroke-width=".2">
<circle cx="100.3" cy="66" r=".46"/>
<circle cx="107.9" cy="54.6" r=".46"/>
<circle cx="107.9" cy="77.5" r=".46"/>
<circle cx="100.3" cy="87.6" r=".46"/>
<circle cx="107.9" cy="36.8" r=".46"/>
<circle cx="100.3" cy="49.5" r=".46"/>
<circle cx="325.1" cy="142.2" r=".46"/>
<circle cx="344.2" cy="142.2" r=".46"/>
<circle cx="356.9" cy="149.9" r=".46"/>
<circle cx="356.9" cy="142.2" r=".46"/>
<circle cx="356.9" cy="157.5" r=".46"/>
<circle cx="354.3" cy="90.2" r=".46"/>
<circle cx="284.5" cy="142.2" r=".46"/>
<circle cx="288.3" cy="142.2" r=".46"/>
<circle cx="299.7" cy="142.2" r=".46"/>
<circle cx="311.1" cy="142.2" r=".46"/>
<circle cx="316.2" cy="142.2" r=".46"/>
<circle cx="316.2" cy="174" r=".46"/>
<circle cx="325.1" cy="174" r=".46"/>
<circle cx="301" cy="76.2" r=".46"/>
<circle cx="301" cy="62.2" r=".46"/>
<circle cx="274.3" cy="62.2" r=".46"/>
<circle cx="250.2" cy="170.2" r=".46"/>
<circle cx="250.2" cy="175.3" r=".46"/>
<circle cx="250.2" cy="142.2" r=".46"/>
<circle cx="250.2" cy="148.6" r=".46"/>
<circle cx="250.2" cy="64.8" r=".46"/>
<circle cx="250.2" cy="68.6" r=".46"/>
<circle cx="264.2" cy="207" r=".46"/>
<circle cx="250.2" cy="207" r=".46"/>
<circle cx="354.3" cy="76.2" r=".46"/>
<circle cx="354.3" cy="62.2" r=".46"/>
<circle cx="354.3" cy="64.8" r=".46"/>
<circle cx="250.2" cy="62.2" r=".46"/>
<circle cx="356.9" cy="174" r=".46"/>
<circle cx="356.9" cy="176.5" r=".46"/>
<circle cx="356.9" cy="193" r=".46"/>
<circle cx="356.9" cy="186.7" r=".46"/>
<circle cx="356.9" cy="209.6" r=".46"/>
<circle cx="356.9" cy="204.5" r=".46"/>
<circle cx="356.9" cy="182.9" r=".46"/>
</g>
<g font-size="3.5" fill="#840000">
<text x="312.8" y="245.1">971</text>
<text x="323" y="245.1">SPARTAN ROBOTICS</text>
</g>
<g font-size="2.8" fill="#840000">
<text x="312.8" y="260.3">Title:</text>
<text x="322.5" y="260.3">CNC</text>
<text x="330.9" y="260.3">ROUTER E-STOP</text>
</g>
<g font-size="2.7" fill="#006464">
<text x="259.2" y="59.2">ON</text>
<text x="272.1" y="58.2">12</text>
<text x="299.7" y="58.2">2</text>
<text x="284" y="60.5">OFF</text>
<text x="329.2" y="63.8">K1</text>
<text x="243.3" y="66.3">1</text>
<text x="358.6" y="66.3">3</text>
<text x="329.3" y="77.5">K_{m}</text>
<text x="253" y="140.5">ESTOP ESTOP ESTOP</text>
<text x="287" y="138.2">7</text>
<text x="309.9" y="138.2">8</text>
<text x="331.8" y="143.8">K2</text>
<text x="243.3" y="150.1">4</text>
<text x="361" y="151.1">10</text>
<text x="323.8" y="165.1">DRIVE_INHIBIT</text>
<text x="243.3" y="171.7">5</text>
<text x="314.9" y="169.9">9</text>
<text x="243.3" y="176.8">6</text>
<text x="361" y="178.1">10</text>
<text x="329.1" y="180.8">BRAKE</text>
<text x="361" y="188.2">10</text>
</g>
<g font-size="2.7" fill="#0000c2">
<text x="50.5" y="65.5">V_LL:</text>
<text x="59.8" y="65.5">208</text>
<text x="72.1" y="65.5">240VAC</text>
<text x="50.5" y="68.6">V_LN:</text>
<text x="60.3" y="68.6">120VAC</text>
<text x="261.3" y="220.4">STACK</text>
<text x="272.5" y="220.4">LIGHT</text>
</g>
<g font-size="2.1" fill="#840000">
<text x="312.8" y="256.1">File:</text>
<text x="312.8" y="253.4">Sheet:</text>
<text x="318.9" y="256.1">RouterEstop.kicad_sch</text>
<text x="312.8" y="263.5">Size:</text>
<text x="319.5" y="263.5">B</text>
<text x="334.8" y="263.5">Date:</text>
<text x="341.8" y="263.5">2024-06-16</text>
<text x="397.8" y="263.7">Rev:</text>
<text x="404.2" y="263.7">1</text>
<text x="312.8" y="266.3">KiCad</text>
<text x="320.5" y="266.3">E.D.A.</text>
<text x="328.1" y="266.3">8.0.3</text>
<text x="397.8" y="266.3">Page:</text>
<text x="405.3" y="266.3">1/1</text>
</g>
<g font-size="1.8" fill="#840000">
<text x="35" y="11.9">1</text>
<text x="85" y="11.9">2</text>
<text x="135" y="11.9">3</text>
<text x="185" y="11.9">4</text>
<text x="235" y="11.9">5</text>
<text x="285" y="11.9">6</text>
<text x="335" y="11.9">7</text>
<text x="385" y="11.9">8</text>
<text x="10.3" y="35.9">A</text>
<text x="420.1" y="35.9">A</text>
<text x="70.7" y="37.8">L1</text>
<text x="149.1" y="37.8">MAIN-L1</text>
<text x="70.7" y="45.4">L2</text>
<text x="251.1" y="49.1" transform="rotate(-90 251.1 49.1)">MAIN-L1</text>
<text x="355.3" y="49.1" transform="rotate(-90 355.3 49.1)">N</text>
<text x="10.3" y="85.9">B</text>
<text x="420.1" y="85.9">B</text>
<text x="72.9" y="111.4">N</text>
<text x="146.5" y="111.4">N</text>
<text x="10.3" y="135.9">C</text>
<text x="251.1" y="134.1" transform="rotate(-90 251.1 134.1)">24V</text>
<text x="357.8" y="134.1" transform="rotate(-90 357.8 134.1)">RTN</text>
<text x="420.1" y="135.9">C</text>
<text x="10.3" y="185.9">D</text>
<text x="420.1" y="185.9">D</text>
<text x="10.3" y="235.9">E</text>
<text x="420.1" y="235.9">E</text>
<text x="35" y="269.3">1</text>
<text x="85" y="269.3">2</text>
<text x="135" y="269.3">3</text>
<text x="185" y="269.3">4</text>
<text x="235" y="269.3">5</text>
<text x="285" y="269.3">6</text>
<text x="335" y="269.3">7</text>
<text x="385" y="269.3">8</text>
</g>
<g font-size="1.8" fill="#006464">
<text x="118.6" y="32.6">MAIN 15A</text>
<text x="121.2" y="37.9">CB1</text>
<text x="116.9" y="45.3">SPINDLE</text>
<text x="126" y="45.3">20A</text>
<text x="121" y="55.7">CB2</text>
<text x="117.1" y="61.8">VACUUM 15A</text>
<text x="259.6" y="64.6">SW1</text>
<text x="285" y="65.4">SW2</text>
<text x="121.2" y="67.2">CB3</text>
<text x="260.3" y="66.9">K1</text>
<text x="119" y="73.3">AUX 15A</text>
<text x="260" y="72.2">K1A</text>
<text x="116.4" y="83.4">X-SERVO</text>
<text x="121.2" y="78.6">CB4</text>
<text x="126.4" y="83.4">15A</text>
<text x="310.5" y="79.6">K2A</text>
<text x="121.2" y="88.7">CB5</text>
<text x="327.9" y="88.7">24V,5V</text>
<text x="329.5" y="86">PS1</text>
<text x="116.5" y="92.3">Y-SERVO</text>
<text x="126.4" y="92.3">15A</text>
<text x="325.6" y="91">AC</text>
<text x="334.7" y="91">AC</text>
<text x="116.4" y="101.2">Z-SERVO</text>
<text x="121.2" y="97.6">CB6</text>
<text x="126.4" y="101.2">15A</text>
<text x="121.2" y="106.5">CB7</text>
<text x="293.4" y="135.5">OUT7</text>
<text x="330.7" y="143.1">+</text>
<text x="255.8" y="145.4">SW3</text>
<text x="265.9" y="145.4">SW4</text>
<text x="276.1" y="145.4">SW5</text>
<text x="332.7" y="152.2">D1</text>
<text x="336.1" y="150.7">1N4004</text>
<text x="330.7" y="158.3">+</text>
<text x="307.4" y="167.3">OUT4</text>
<text x="330.7" y="174.9">+</text>
<text x="336.1" y="185">1N4004</text>
<text x="307.6" y="186.3">IN13</text>
<text x="332.7" y="186.5">D2</text>
<text x="307.4" y="197.8">OUT3</text>
<text x="268.6" y="202.8">RED</text>
<text x="267.3" y="213.2">GREEN</text>
<text x="307.4" y="218">OUT5</text>
</g>
<g font-size="1.8" fill="#0000c2">
<text x="239.8" y="35.1">AC Power</text>
<text x="250.1" y="35.1">Control</text>
<text x="240" y="124.2">ESTOP and</text>
<text x="251.7" y="124.2">Brake</text>
<text x="258.2" y="124.2">Control</text>
</g>
<g font-size="1.8" fill="#a90000">
<text x="116.1" y="36.6">1</text>
<text x="128.8" y="36.6">2</text>
<text x="116.1" y="49.3">3</text>
<text x="128.8" y="49.3">4</text>
<text x="116.1" y="54.4">1</text>
<text x="128.8" y="54.4">2</text>
<text x="116.1" y="65.8">1</text>
<text x="128.8" y="65.8">2</text>
<text x="325.1" y="62">A1</text>
<text x="335.3" y="62">A2</text>
<text x="256.5" y="68.3">11</text>
<text x="264.1" y="68.3">14</text>
<text x="116.1" y="77.2">1</text>
<text x="128.8" y="77.2">2</text>
<text x="307.3" y="75.9">11</text>
<text x="314.9" y="75.9">14</text>
<text x="325.1" y="75.9">A1</text>
<text x="335.3" y="75.9">A2</text>
<text x="116.1" y="87.4">1</text>
<text x="128.8" y="87.4">2</text>
<text x="323.1" y="89.9">1</text>
<text x="338.4" y="89.9">2</text>
<text x="116.1" y="96.3">1</text>
<text x="128.8" y="96.3">2</text>
<text x="116.1" y="105.2">1</text>
<text x="128.8" y="105.2">2</text>
<text x="294.4" y="141.2" transform="rotate(-90 294.4 141.2)">+</text>
<text x="327.7" y="142">A1</text>
<text x="337.8" y="142">A2</text>
<text x="327.7" y="157.2">A1</text>
<text x="337.8" y="157.2">A2</text>
<text x="308.4" y="173" transform="rotate(-90 308.4 173)">+</text>
<text x="327.7" y="173.7">A1</text>
<text x="337.8" y="173.7">A2</text>
<text x="308.4" y="192" transform="rotate(-90 308.4 192)">+</text>
<text x="308.4" y="203.5" transform="rotate(-90 308.4 203.5)">+</text>
<text x="308.4" y="212.3" transform="rotate(-90 308.4 212.3)">+</text>
</g>
<g font-size="1.8" fill="#840084">
<text x="299.2" y="138">MESA</text>
<text x="301.7" y="169.8">MESA</text>
<text x="301.5" y="188.8">MESA</text>
<text x="301.5" y="200.3">MESA</text>
<text x="301.5" y="215.5">MESA</text>
</g>
</svg>
